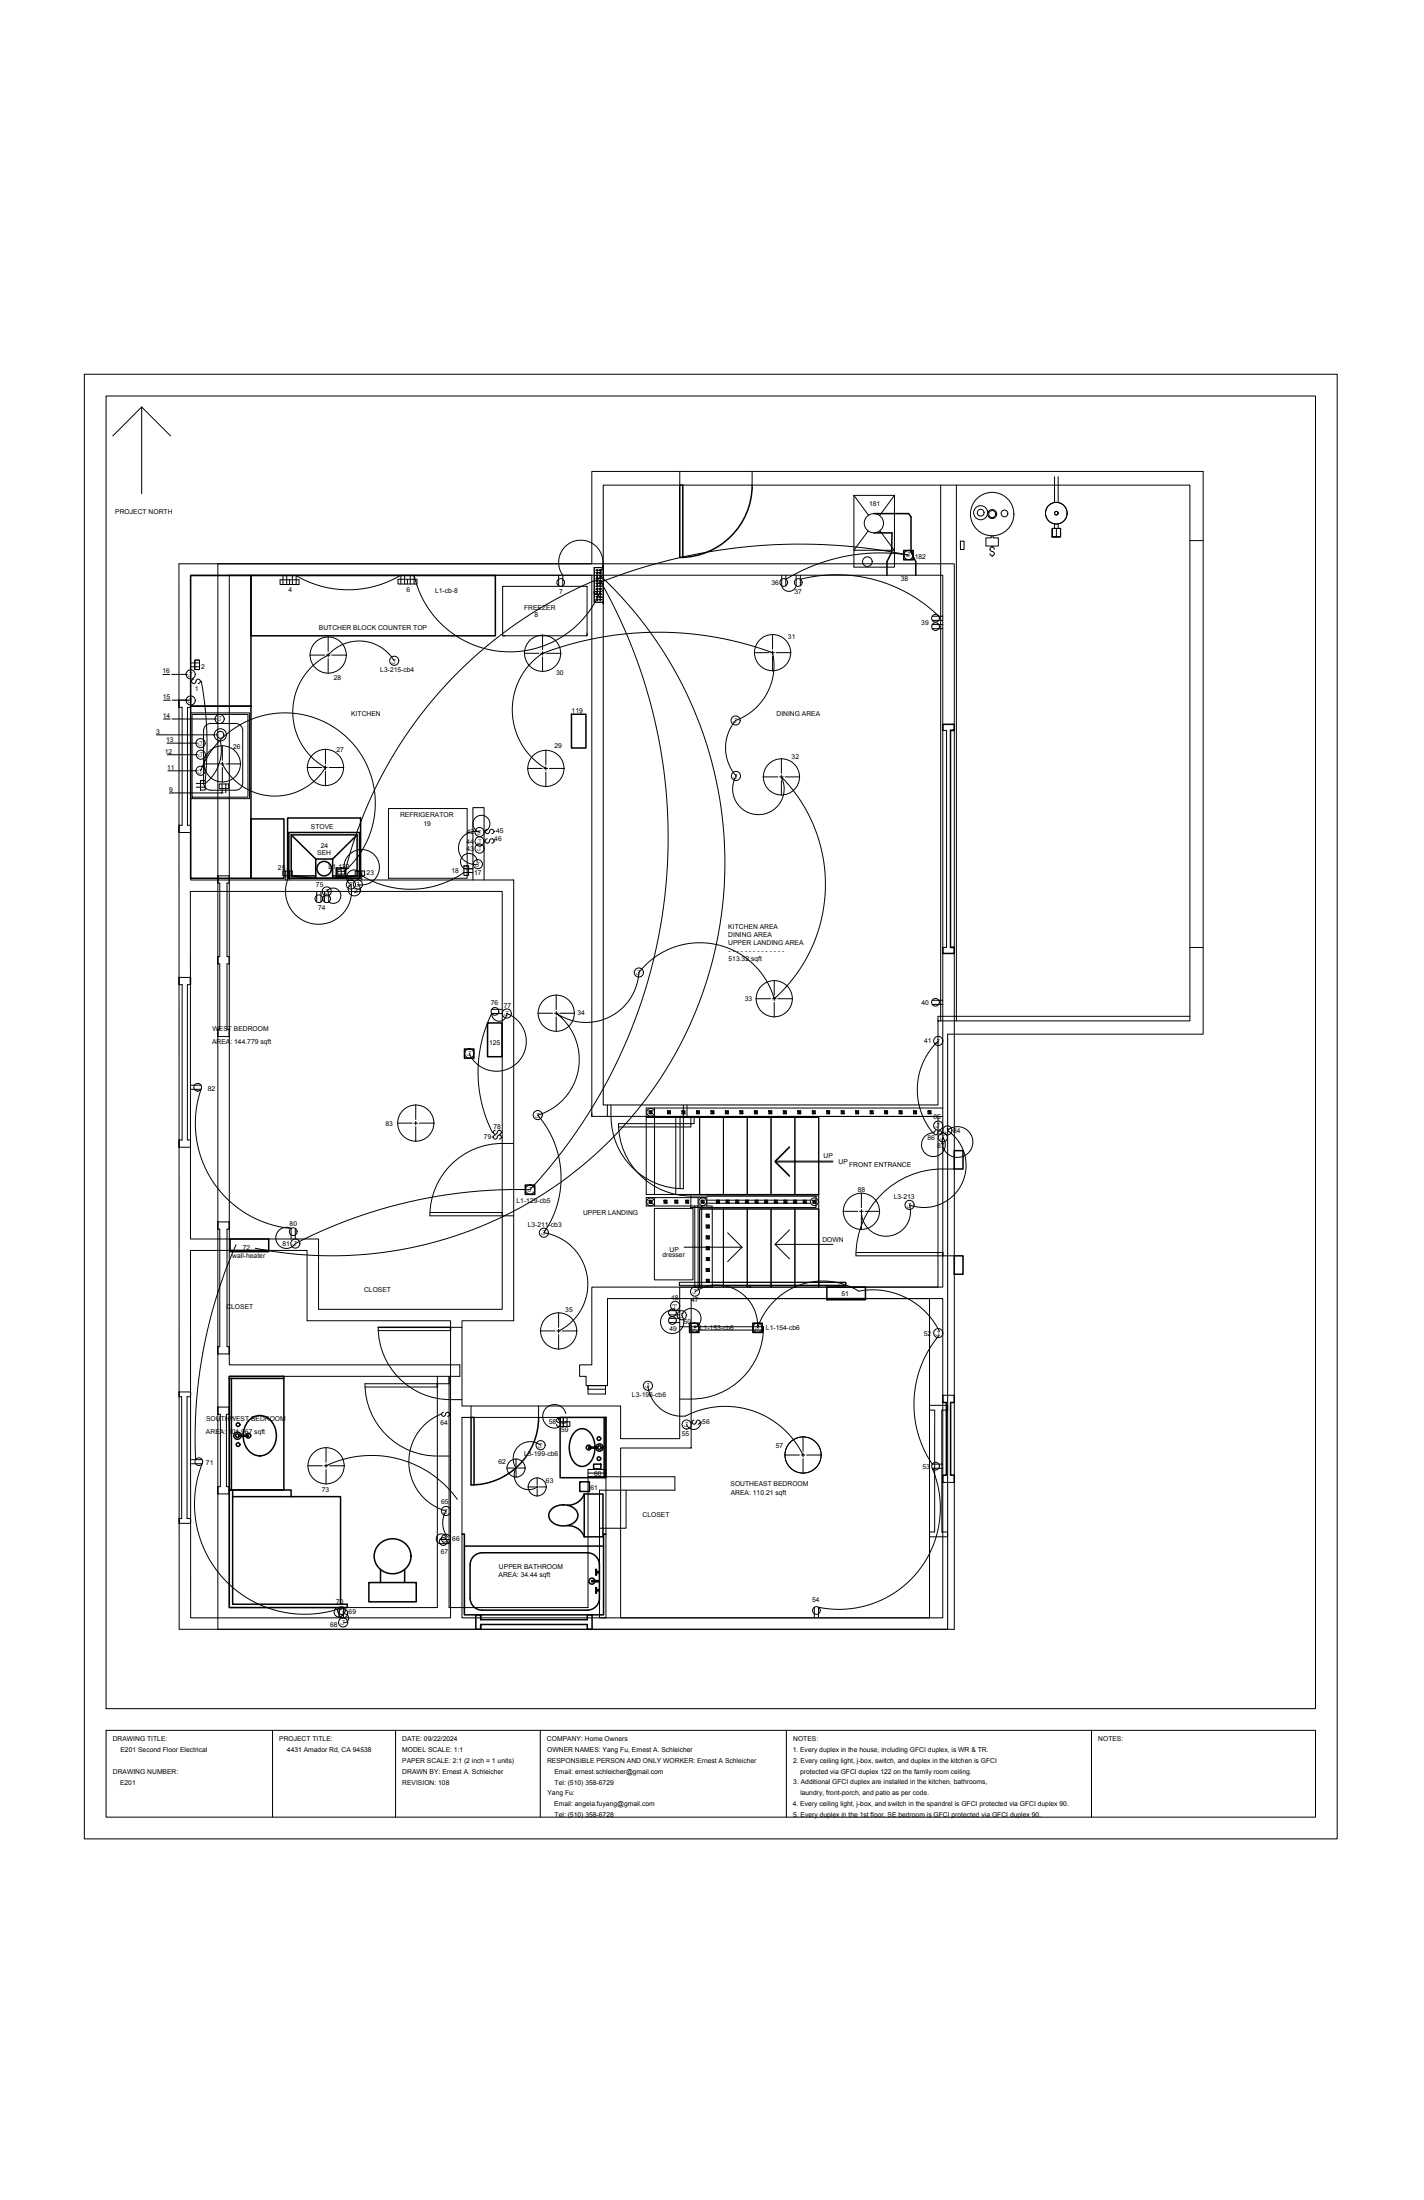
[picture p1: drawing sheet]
<svg xmlns="http://www.w3.org/2000/svg" width="279mm" height="432mm" viewBox="0 0 279 432" stroke-linecap="round" stroke-linejoin="round" font-family="sans-serif">
<!-- layer: E201-Electrical-2nd-floor -->
<g fill="none" stroke="#000" stroke-width=".2">
<path d="M55 113.8h3.7v.9h-3.7zM55.5 113v1.7M56.3 113v1.7M56.8 113.8v.9M57.4 113v1.7M78.1 113.7h3.7v.9h-3.7zM78.7 114.6v-1.7a20.1 20.1 0 0 1-20.6 .1v1.7M79.4 112.9v1.7M79.9 113.7v.9M80.5 112.9v1.7M81.2 114.6v-1.7a19.2 19.2 0 0 0 17.1 15 19.2 19.2 0 0 0 19.5-11.8M109.6 112.9v2.1"/>
<path d="M116.6 116.1h.6v.5h-.6zM117.1 111.9h.2M117.1 112.4h.2M117.1 113h.2M117.1 113.5h.2M117.1 114h.2M117.1 114.5h.2M117.1 115.1h.2M117.1 115.6h.2M117.1 116.1h.2M117.1 116.6h.2M117.1 117.2h.2"/>
<path d="M117.1 117.7h.2M117.2 111.8v.2M117.2 112.3v.3M117.2 112.9v.2M117.2 113.4v.2M117.2 113.9v.2M117.2 114.4v.3M117.2 114.9v.3M117.2 115.5v.2M117.2 116v.2M117.2 116.5v.3M117.2 117v.3"/>
<path d="M117.2 117.6v.2M117.7 111.9h.2M117.7 112.4h.2M117.7 113h.2M117.7 113.5h.2M117.7 114h.2M117.7 114.5h.2M117.7 115.1h.2M117.7 115.6h.2M117.7 116.1h.2M117.7 116.6h.2M117.7 117.2h.2"/>
<path d="M117.7 117.7h.2M117.8 114a101.7 101.7 0 0 1-13.8 119.5 95.3 95.3 0 0 0-46.1 10.6 2.07 2.07 0 0 1-2.8 .7 2.07 2.07 0 0 1-.7-2.8 2.07 2.07 0 0 1 2.7-.9M117.8 112.4a4.3 4.3 0 0 0-4.1-6.4 4.3 4.3 0 0 0-3.3 6.9v2.1M117.8 113.5a84.1 84.1 0 0 0-50.2 58.1h-1.3M117.8 113a77.1 77.1 0 0 1 15.9 91.5 77.1 77.1 0 0 1-83.6 40.5M117.8 111.8v.2M117.8 112.3v.3M117.8 112.9v.2M117.8 113.4v.2M117.8 113.9v.2M117.8 114.4v.3M117.8 114.9v.3"/>
<path d="M117.8 115.5v.2M117.8 116v.2M117.8 116.5v.3M117.8 117v.3M117.8 117.6v.2M118.4 111.4h-1.8v6.8h1.8M118.4 111v7.6M153.4 112.9v2.1a1.46 1.46 0 0 0 1.4 1.1 1.46 1.46 0 0 0 1.4-1.1v-2.1M154.2 113.7a35.8 35.8 0 0 1 24.1-4.8 106 106 0 0 0-61.1 5.6M154.2 112.9v2.1M157 113.7a28.7 28.7 0 0 1 27.2 7.2M157 112.9v2.1"/>
<path d="M32 132.4h1.3M32.1 137.4h1.3M33.7 132.4h2.7M33.8 137.4h2.6M37.4 130.1h1.7M37.4 130.9h1.7M37.4 133.7h.2M38 133.3a.43 .43 0 0 0-.4 .4 .43 .43 0 0 0 .4 .5 .43 .43 0 0 0 .4-.5 .43 .43 0 0 1 .5-.4 .43 .43 0 0 1 .4 .4 .43 .43 0 0 1-.4 .5M38.2 129.6h.9v1.8h-.9zM38.2 131.4h.9M39.1 129.6h-.9v1.8M39.3 133.7h.2a69.3 69.3 0 0 1 .8 19.5h-1v1.9"/>
<path d="M60.8 128.6h2.9M64 128.6h.7M64.4 125v2.9M64.4 128.2v.7M64.4 129.3v2.9M65.1 128.6h2.9M77.3 129.7a8 8 0 0 0-12.9-1.1 12.5 12.5 0 0 0-.5 22 11.6 11.6 0 0 1-20.3-.7M102.8 128.2h2.9M106.1 128.2h.7M106.5 124.6v2.9M106.5 127.9v.7M106.5 128.9v2.9"/>
<path d="M107.2 128.2h2.9M148 128.1h2.9M151.2 128.1h.7M151.6 124.5v2.9M151.6 127.8v.7M151.6 128.8v2.9M152.3 128.1h2.9M182.9 123.4h2.1M182.9 122.6h2.1M182.9 121.8h2.1M182.9 120.9h2.1M30.7 144.2h.7"/>
<path d="M31.4 144.2h10.5M32.1 141.1h1.3M32.8 145.9h5.6M32.8 148.1h5.6M32.9 151.3h5.5M33.7 141.1h8.4M38.5 154.5h1.8M39.3 153.2h1v1.9h-1zM39.3 151.3a17.7 17.7 0 0 1 26.8-8.2 17.7 17.7 0 0 1 1.5 27.9M40 149.9h2.9M43 153.9h1.9v.9h-1.9zM43.2 145.4a8.3 8.3 0 0 1-2.9 8.4h-1.8"/>
<path d="M43.3 149.9h.7M43.5 155.6h-10.3M43.6 153.9v1.7M43.6 146.3v2.9M43.6 149.6v.7M43.6 150.6v2.9M44.3 153.9v1.7M44.3 149.9h2.9M60.2 150.6h2.9M63.5 150.6h.7M63.9 147v2.9M63.9 150.3v.7"/>
<path d="M63.9 151.4v2.9M64.6 150.6h2.9M103.5 150.8h2.9M106.8 150.8h.7M107.1 150.8a13.3 13.3 0 0 1-.6-22.6 64.5 64.5 0 0 1 45.1-.1 11.5 11.5 0 0 1-7.3 13.3 8.4 8.4 0 0 0 .1 10.9 5.1 5.1 0 0 0 4.3 7.6 5.1 5.1 0 0 0 4.6-7.4M107.1 147.2v2.9M107.1 150.5v.7M107.1 151.5v2.9M107.8 150.8h2.9M149.7 152.5h2.9M153 152.5h.7M153.3 152.5a30.1 30.1 0 0 1-1.4 43.5 15.2 15.2 0 0 0-26.6-5.1 10.4 10.4 0 0 1-16.2 8 11.4 11.4 0 0 1 4.4 11.1 11.4 11.4 0 0 1-8 8.9 18.8 18.8 0 0 1 1.2 23.1 10.2 10.2 0 0 1 8.5 8.5 10.2 10.2 0 0 1-5.6 10.7"/>
<path d="M153.3 148.9v2.9M153.3 152.1v.7M153.3 153.2v2.9M154 152.5h2.9M55.5 171h1.8v.9h-1.8zM56 171v1.7M56.8 171.9a6.5 6.5 0 0 0 4.8 9.4 6.5 6.5 0 0 0 7.2-7.7M56.8 171v1.7M62.1 175v2M63 175v2M63.7 175v2M64.1 175a1.51 1.51 0 0 1 2.1-.4 1.51 1.51 0 0 1 .4 2.1 1.51 1.51 0 0 1-2.1 .3v-2"/>
<path d="M66.3 170.6h.6v1.4h-.6zM66.3 171h1.3M67.6 171a3.5 3.5 0 0 1 3.1-4.3 3.5 3.5 0 0 1 3.7 3.7 3.5 3.5 0 0 1-4.2 3.2 1.22 1.22 0 0 1 .2 1.8 1.22 1.22 0 0 1-1.8 0 1.22 1.22 0 0 1 .2-1.8M69.7 171h1.8v.9h-1.8zM70.2 171v1.7M71 171v1.7M91 170h.9v1.8h-.9zM91 170.5h1.8M92.8 171.2h-1.8a18.4 18.4 0 0 1-20 .7 1.52 1.52 0 0 0-2.4-.8 1.52 1.52 0 0 0 .2 2.5M93.6 169.2a1.63 1.63 0 0 0-2.4-1.5 1.63 1.63 0 0 0-.1 2.8M95 163.2a1.66 1.66 0 0 0 .7-2.5 1.66 1.66 0 0 0-2.6-.1 1.66 1.66 0 0 0 .5 2.5l.5 .2a3.2 3.2 0 0 0-4.1 3 3.2 3.2 0 0 0 3.8 3.3M95 165.1h.2"/>
<path d="M95.6 162.8a.43 .43 0 0 0-.4 .4 .43 .43 0 0 0 .4 .4 .43 .43 0 0 0 .5-.4 .43 .43 0 0 1 .4-.4 .43 .43 0 0 1 .4 .4 .43 .43 0 0 1-.4 .4M95.6 164.6a.43 .43 0 0 0-.4 .5 .43 .43 0 0 0 .4 .4 .43 .43 0 0 0 .5-.4 .43 .43 0 0 1 .4-.5 .43 .43 0 0 1 .4 .4 .43 .43 0 0 1-.4 .5M96.9 163.2h.2M96.9 165.1h.2M96.5 198.9a1.49 1.49 0 0 0 1.5 1.5 1.49 1.49 0 0 0 1.4-1.5 5.8 5.8 0 0 1 2.3 9.5 5.8 5.8 0 0 1-9.6-1.6M96.5 198.9a26.2 26.2 0 0 0 .1 23.3h.2M96.5 198.9h2M96.5 198.1h2M105.5 198.9h2.9M108.8 198.9h.7M109.1 195.3v2.9M109.1 198.5v.7"/>
<path d="M109.1 199.6v2.9M109.8 198.9h2.9M148.3 196h2.9M151.5 196h.8M151.9 192.4v2.9M151.9 195.7v.7M151.9 196.7v2.9M152.6 196h2.9M182.9 196.3h2.1M185 197.1h-2.1M37.4 213.8h2a20.7 20.7 0 0 0 17.7 27.3M37.4 213h2"/>
<path d="M81.6 216.8v2.9M184.1 204.3a13.2 13.2 0 0 0-1.1 18 2.33 2.33 0 0 0-2.1 3 2.33 2.33 0 0 0 3.3 1.5 2.33 2.33 0 0 0 .8-3.6 3 3 0 0 0 3 4 3 3 0 0 0 2.7-4.2 3 3 0 0 0-4.8-1.1 8.3 8.3 0 0 1 2.8 10.6 8.3 8.3 0 0 1-10.2 4 4.8 4.8 0 0 1-4 6.1 4.8 4.8 0 0 1-5.5-4.8M78 220.4h2.9M81.2 220.4h.7M81.6 220.1v.7M81.6 221.1v2.9M82.3 220.4h2.9M96.6 223.2h.2M97.2 221.8a.4 .4 0 0 0-.4 .4 .4 .4 0 0 0 .4 .4 .4 .4 0 0 0 .4-.4 .4 .4 0 0 1 .4-.4 .4 .4 0 0 1 .4 .4 .4 .4 0 0 1-.4 .4M97.2 222.8a.4 .4 0 0 0-.4 .4 .4 .4 0 0 0 .4 .4 .4 .4 0 0 0 .4-.4 .4 .4 0 0 1 .4-.4 .4 .4 0 0 1 .4 .4 .4 .4 0 0 1-.4 .4M98.4 222.2h.1M98.4 223.2h.1"/>
<path d="M165.4 237.8h2.9M168.7 237.8h.7M169 234.1v2.9M169 237.4v.7M169 238.5v2.9M169.7 237.8h2.9M183 222.3h.2M183.6 221.9a.4 .4 0 0 0-.4 .4 .4 .4 0 0 0 .4 .4 .4 .4 0 0 0 .4-.4l.1-.2 .3-.2M184.4 221.9a.4 .4 0 0 1 .4 .4 .4 .4 0 0 1-.4 .4M184.8 222.3h.2M46.3 244.3a93.8 93.8 0 0 0-7.9 42.2M57.1 241.1v2.1"/>
<path d="M57.9 241.1v2.1M109.6 257.6v2.9M131.3 258.8h2.1M131.3 258.1h2.1M131.3 259.6h2.1M133.4 257.2h-2.1a2.28 2.28 0 0 0-1.5 3.1 2.28 2.28 0 0 0 3.2 1.2 2.28 2.28 0 0 0 .8-3.4 1.94 1.94 0 0 1 3.2-.7 1.94 1.94 0 0 1-.8 3.2M136.4 253.5a8 8 0 0 1 8.3-.2 8 8 0 0 1 3.9 7.3 13.5 13.5 0 0 1 19.9-7.2 14.6 14.6 0 0 1 15.8 7.9M86.6 277.6a10 10 0 0 0-6.4 9.8 10 10 0 0 0 7.3 9.2 4.6 4.6 0 0 0 .3 5M87 277.2a.4 .4 0 0 0-.4 .4 .4 .4 0 0 0 .4 .4 .4 .4 0 0 0 .4-.4l.1-.2 .3-.2M87.8 277.2a.4 .4 0 0 1 .4 .4 .4 .4 0 0 1-.4 .4M88.2 277.6h.2M106 261.2h2.9"/>
<path d="M109.2 261.2h.8M109.6 278.4v-.2a.99 .99 0 0 0 .5 1 .99 .99 0 0 0 1.2-.1M109.6 260.9v.7M109.6 261.9v2.9M110 279.1h1.8v.9h-1.8zM110 278.8a.4 .4 0 0 0-.4-.4 .4 .4 0 0 0-.4 .4 .4 .4 0 0 0 .4 .4 .4 .4 0 0 1 .4 .4 .4 .4 0 0 1-.4 .4 .4 .4 0 0 1-.4-.4M110.3 261.2h2.9M110.5 278.2v1.8M111 277.4a2.31 2.31 0 0 0-2.8-1.6 2.31 2.31 0 0 0-1.6 2.9 2.31 2.31 0 0 0 3 1.5v-.2M111.3 278.2v1.8M127.1 272a6.7 6.7 0 0 0 7.4 5.9 17 17 0 0 1 23.1 7.7M135.6 279.1h.2"/>
<path d="M136.2 278.7a.4 .4 0 0 0-.4 .4 .4 .4 0 0 0 .4 .4M136.2 279.5a.53 .53 0 0 0 .4-.6 .4 .4 0 0 1 .7 0 .4 .4 0 0 1-.3 .6M137.4 279.1h.2a1.47 1.47 0 0 1-1.3 1.4 1.47 1.47 0 0 1-1.6-.9M184.3 262a21 21 0 0 0-1.4 25.4h2.1M37.6 287.3h2.1a21.6 21.6 0 0 0 4.7 23.1 21.6 21.6 0 0 0 23 5.1v2M37.6 286.5h2.1M60.4 287.7h2.9M63.6 287.7h.7M64 287.7a20.7 20.7 0 0 1 25.7 6.6M64 284.1v2.9M64 287.3v.7M64 288.4v2.9"/>
<path d="M64.7 287.7h2.9M99.4 288.1h1.5M101.1 288.1h.3M101.2 286.3v1.5M101.2 288v.3M101.2 288.5v1.5M101.6 288.1h1.5M103.6 291.8h1.4M105.2 291.8h.4M105.4 290v1.5M105.4 291.7v.3M105.4 292.2v1.5"/>
<path d="M105.7 291.8h1.5M106.1 283.7a3.3 3.3 0 0 0-4.4 .2 3.3 3.3 0 0 0-.5 4.2 2.85 2.85 0 0 0 .6 3.6 2.85 2.85 0 0 0 3.6 .1M154 285.6h2.9M157.2 285.6h.7M157.6 282v2.9M157.6 285.2v.7M157.6 286.3v2.9M158.3 285.6h2.9M185 288.2h-2.1a19.9 19.9 0 0 1-22.3 27.3v2M66.6 317.5v-2a.95 .95 0 0 0-1 .8 .95 .95 0 0 0 .6 1 .95 .95 0 0 0 1.2-.6 .88 .88 0 0 1 1 .9 .88 .88 0 0 1-1 .9M86.3 302.2h2.1M87.5 301.6a.98 .98 0 0 0-1.7-.2 .98 .98 0 0 0 .5 1.6h2.1"/>
<path d="M159.8 315.5v2"/>
<circle cx="110" cy="114.3" r=".76"/>
<circle cx="117.2" cy="111.9" r=".12"/>
<circle cx="117.2" cy="114" r=".12"/>
<circle cx="117.2" cy="116.1" r=".12"/>
<circle cx="117.2" cy="113" r=".12"/>
<circle cx="117.2" cy="112.4" r=".12"/>
<circle cx="117.2" cy="113.5" r=".12"/>
<circle cx="117.2" cy="116.6" r=".12"/>
<circle cx="117.2" cy="115.1" r=".12"/>
<circle cx="117.2" cy="117.2" r=".12"/>
<circle cx="117.2" cy="117.7" r=".12"/>
<circle cx="117.2" cy="114.5" r=".12"/>
<circle cx="117.2" cy="115.6" r=".12"/>
<circle cx="117.8" cy="113" r=".12"/>
<circle cx="117.8" cy="112.4" r=".12"/>
<circle cx="117.8" cy="117.2" r=".12"/>
<circle cx="117.8" cy="111.9" r=".12"/>
<circle cx="117.8" cy="113.5" r=".12"/>
<circle cx="117.8" cy="114" r=".12"/>
<circle cx="117.8" cy="117.7" r=".12"/>
<circle cx="117.8" cy="115.6" r=".12"/>
<circle cx="117.8" cy="114.5" r=".12"/>
<circle cx="117.8" cy="115.1" r=".12"/>
<circle cx="117.8" cy="116.6" r=".12"/>
<circle cx="117.8" cy="116.1" r=".12"/>
<circle cx="153.8" cy="114.3" r=".76"/>
<circle cx="156.6" cy="114.3" r=".76"/>
<circle cx="178.3" cy="108.9" r=".89"/>
<circle cx="37.4" cy="132.4" r=".89"/>
<circle cx="37.4" cy="137.5" r=".89"/>
<circle cx="64.4" cy="128.6" r="3.6"/>
<circle cx="77.3" cy="129.7" r=".89"/>
<circle cx="106.5" cy="128.2" r="3.6"/>
<circle cx="151.6" cy="128.1" r="3.6"/>
<circle cx="183.6" cy="121.3" r=".76"/>
<circle cx="183.6" cy="123" r=".76"/>
<circle cx="39.4" cy="151.3" r=".89"/>
<circle cx="39.4" cy="145.9" r=".89"/>
<circle cx="39.4" cy="148.1" r=".89"/>
<circle cx="43.1" cy="141.1" r=".89"/>
<circle cx="43.2" cy="144.2" r="1.2"/>
<circle cx="43.6" cy="149.9" r="3.6"/>
<circle cx="63.9" cy="150.6" r="3.6"/>
<circle cx="107.1" cy="150.8" r="3.6"/>
<circle cx="144.3" cy="141.4" r=".89"/>
<circle cx="144.4" cy="152.3" r=".89"/>
<circle cx="153.3" cy="152.5" r="3.6"/>
<circle cx="62.6" cy="176.4" r=".76"/>
<circle cx="64.1" cy="176.4" r=".76"/>
<circle cx="64.1" cy="175" r=".89"/>
<circle cx="68.8" cy="173.6" r=".89"/>
<circle cx="70.2" cy="173.6" r=".89"/>
<circle cx="93.8" cy="169.6" r=".89"/>
<circle cx="94.1" cy="166.6" r=".89"/>
<circle cx="94.1" cy="163.3" r=".89"/>
<circle cx="94.1" cy="165.1" r=".89"/>
<circle cx="97.1" cy="198.5" r=".76"/>
<circle cx="99.4" cy="198.9" r=".89"/>
<circle cx="109.1" cy="198.9" r="3.6"/>
<circle cx="125.4" cy="190.9" r=".89"/>
<circle cx="151.9" cy="196" r="3.6"/>
<circle cx="183.5" cy="196.7" r=".76"/>
<circle cx="38.8" cy="213.4" r=".76"/>
<circle cx="92.1" cy="206.8" r=".89"/>
<circle cx="105.5" cy="218.9" r=".89"/>
<circle cx="184.1" cy="204.3" r=".89"/>
<circle cx="81.6" cy="220.4" r="3.6"/>
<circle cx="104" cy="233.5" r=".89"/>
<circle cx="169" cy="237.7" r="3.6"/>
<circle cx="178.5" cy="236.5" r=".89"/>
<circle cx="184.1" cy="220.9" r=".89"/>
<circle cx="185" cy="223.2" r=".89"/>
<circle cx="185.9" cy="221.9" r=".89"/>
<circle cx="57.5" cy="241.7" r=".76"/>
<circle cx="57.9" cy="244.1" r=".89"/>
<circle cx="106.7" cy="242" r=".89"/>
<circle cx="131.9" cy="259.2" r=".76"/>
<circle cx="131.9" cy="257.7" r=".76"/>
<circle cx="132.5" cy="256.3" r=".89"/>
<circle cx="133.8" cy="258.1" r=".89"/>
<circle cx="136.4" cy="253.5" r=".89"/>
<circle cx="109.6" cy="261.2" r="3.6"/>
<circle cx="127.1" cy="272" r=".89"/>
<circle cx="134.7" cy="279.6" r=".89"/>
<circle cx="136.2" cy="260.6" r=".89"/>
<circle cx="148.6" cy="260.6" r=".89"/>
<circle cx="184.1" cy="261.7" r=".89"/>
<circle cx="39" cy="286.9" r=".76"/>
<circle cx="64" cy="287.7" r="3.6"/>
<circle cx="87.5" cy="296.6" r=".89"/>
<circle cx="101.3" cy="288.1" r="1.77"/>
<circle cx="105.4" cy="291.8" r="1.77"/>
<circle cx="106.1" cy="283.6" r=".89"/>
<circle cx="157.6" cy="285.6" r="3.6"/>
<circle cx="183.6" cy="287.8" r=".76"/>
<circle cx="67" cy="316.1" r=".76"/>
<circle cx="67.3" cy="318.4" r=".89"/>
<circle cx="67.3" cy="316.6" r=".89"/>
<circle cx="87" cy="302.6" r=".76"/>
<circle cx="87.5" cy="302" r=".89"/>
<circle cx="160.2" cy="316.1" r=".76"/>
</g>
<!-- layer: A101-Floorplan-1st-floor -->
<g fill="none" stroke="#000" stroke-width=".2">
<path d="M133.4 92.5v2.7M147.6 92.5v2.7M167.5 97.2v14.1h8v-14.1M167.5 97.2h8l-2.9 4M167.5 97.2l2.9 3.9M184.6 95.2v105.2M187.6 95.2v105.2M206.9 93.6v5M207.6 93.6v5M42.7 110.7h73.4v-18.2h120v110.5h-50.2v116.8h-143.2zM116.6 116.1h.6v.5h-.6zM117.1 111.9h.2"/>
<path d="M117.1 112.4h.2M117.1 113h.2M117.1 113.5h.2M117.1 114h.2M117.1 114.5h.2M117.1 115.1h.2M117.1 115.6h.2M117.1 116.1h.2M117.1 116.6h.2M117.1 117.2h.2M117.1 117.7h.2M117.2 111.8v.2"/>
<path d="M117.2 112.3v.3M117.2 112.9v.2M117.2 113.4v.2M117.2 113.9v.2M117.2 114.4v.3M117.2 114.9v.3M117.2 115.5v.2M117.2 116v.2M117.2 116.5v.3M117.2 117v.3M117.2 117.6v.2M117.7 111.9h.2"/>
<path d="M117.7 112.4h.2M117.7 113h.2M117.7 113.5h.2M117.7 114h.2M117.7 114.5h.2M117.7 115.1h.2M117.7 115.6h.2M117.7 116.1h.2M117.7 116.6h.2M117.7 117.2h.2M117.7 117.7h.2M117.8 111.8v.2"/>
<path d="M117.8 112.3v.3M117.8 112.9v.2M117.8 113.4v.2M117.8 113.9v.2M117.8 114.4v.3M117.8 114.9v.3M117.8 115.5v.2M117.8 116v.2M117.8 116.5v.3M117.8 117v.3M117.8 117.6v.2M118.4 111.4h-1.8v6.8h1.8"/>
<path d="M118.4 111v7.6M170.3 104.2l-2.8 3.8h8M172.6 104.2l2.9 3.9M188.4 106.2h.8v1.7h-.8zM194.5 105.2v.4h-1.1v1.6h2.5v-1.6h-1.1v-.4M194.7 107.2v.2M194.7 109.1v.1M194.7 108.2a.43 .43 0 0 1 .4 .5 .43 .43 0 0 1-.4 .4 .43 .43 0 0 1-.5-.4M195.1 107.8a.43 .43 0 0 0-.4-.4 .43 .43 0 0 0-.5 .4 .43 .43 0 0 0 .5 .4M206.4 103.7h1.7v1.7h-1.7h1.7v-1.7h-1.7v1.7zM206.9 102.8v.9M207.3 103.7v1.7"/>
<path d="M207.6 102.8v.9M233.5 106.1h2.6M42.7 173.3h.4v14.5h-.4M42.7 171.9h2.3M45 171.9v1.4M45 173.3h-.5v14.5h.5M42.7 189.2h.4v12.8h-.4M45 187.8v1.4M45 189.2h-.5v12.8h.5M233.5 199.5h-49.5v17.4h-65.6v-121.7h115.1v105.2h-49.5M233.5 186h2.6M42.7 203.4h2.3"/>
<path d="M45 202v1.4M116.1 219.1v-106.2h-71.1v155h45.2v2.2h-45.2v45.4h40.8v-45.4M116.1 219.1h67.9v33.5h-67.9v15.3h-2.4v2.2h1.3v1.9h4.2v-17.1h63.2v62.6h-64.8v-25h14.8v-2.7h-17M116.1 218.5v.6M119.2 216.9v2.2M119.9 216.9a15.6 15.6 0 0 0 2.7 10.6 14.2 14.2 0 0 0 11.5 5.8M134.1 219.1h-.7v14.2M134.1 216.9v16.4M134.8 216.9v2.2M135.5 219.1v1.4h.7v-1.4M137.3 219.3h23.3v15.1h-23.3zM141.9 219.3v15.1"/>
<path d="M146.6 219.3v15.1M151.3 219.3v15.1M156 219.3v15.1M42.7 239.8h2.3M121.4 221.2h14.1v-.7h-14.2a14.2 14.2 0 0 0 14.3 14.2M135.5 234.7h24.6v2.3h-24.6zM141.9 237.3v15.3M146.6 237.3v15.3M151.3 237.3v15.3M154.9 225.1l-2.8 2.8M156 237.3v15.3M163.4 227.9h-11.3l2.8 2.8"/>
<path d="M42.7 241.2h.4v23.1h-.4M45 241.2h-.5v23.1h.5M133.3 251.7h32.7v.6h-32.7zM137.3 252.6v-15.3h23.3v15.3M142.8 241.9l2.8 2.9h-11.4M145.6 244.8l-2.8 2.8M147.1 252.3v.3M147.2 252.3v.3M164.5 252.3v.3M164.6 252.3v.3M42.7 276.2h2.3M42.7 277.6h.5v14.2h-.5"/>
<path d="M42.7 265.7h2.3M45 277.6h-.6v14.2h.6M71.6 272.2h14.2M88.1 271.6h-16.5a14.2 14.2 0 0 0 14.2 14.2h2.3M88.1 270.1v45.4h27.3v-27.1h3.4v1.4M115.4 272h3.4v1.6h-3.4zM115.4 272v.7h3.4M182.4 276.8h1v23.9h-1M182.4 275.8h3.5M185.9 276.8h-1.1v23.9h1.1M42.7 293.2h2.3M115.4 289.1h3.4"/>
<path d="M122.8 292.5v7.5h-5.2M182.4 301.6h3.5"/>
<circle cx="117.2" cy="111.9" r=".12"/>
<circle cx="117.2" cy="114" r=".12"/>
<circle cx="117.2" cy="116.1" r=".12"/>
<circle cx="117.2" cy="113" r=".12"/>
<circle cx="117.2" cy="112.4" r=".12"/>
<circle cx="117.2" cy="113.5" r=".12"/>
<circle cx="117.2" cy="116.6" r=".12"/>
<circle cx="117.2" cy="115.1" r=".12"/>
<circle cx="117.2" cy="117.2" r=".12"/>
<circle cx="117.2" cy="117.7" r=".12"/>
<circle cx="117.2" cy="114.5" r=".12"/>
<circle cx="117.2" cy="115.6" r=".12"/>
<circle cx="117.8" cy="113" r=".12"/>
<circle cx="117.8" cy="112.4" r=".12"/>
<circle cx="117.8" cy="117.2" r=".12"/>
<circle cx="117.8" cy="111.9" r=".12"/>
<circle cx="117.8" cy="113.5" r=".12"/>
<circle cx="117.8" cy="114" r=".12"/>
<circle cx="117.8" cy="117.7" r=".12"/>
<circle cx="117.8" cy="115.6" r=".12"/>
<circle cx="117.8" cy="114.5" r=".12"/>
<circle cx="117.8" cy="115.1" r=".12"/>
<circle cx="117.8" cy="116.6" r=".12"/>
<circle cx="117.8" cy="116.1" r=".12"/>
<circle cx="170.2" cy="110.2" r=".95"/>
<circle cx="171.5" cy="102.7" r="1.89"/>
<circle cx="192.4" cy="100.6" r="1.38"/>
<circle cx="192.4" cy="100.6" r=".66"/>
<circle cx="194.7" cy="100.9" r="4.3"/>
<circle cx="194.7" cy="100.9" r=".88"/>
<circle cx="194.7" cy="100.9" r=".68"/>
<circle cx="197.1" cy="100.8" r=".66"/>
<circle cx="207.3" cy="100.7" r="2.12"/>
<circle cx="207.3" cy="100.7" r=".35"/>
</g>
<!-- layer: A201-Floorplan-2nd-floor -->
<g fill="none" stroke="#000" stroke-width=".2">
<path d="M35.1 110.7h152.1v209.1h-152zM37.4 112.9h147.6v139.7h-51.6v29.8h-11.6v-6.4h-31.2v-16.8h10.2v-86.5h-63.4zM98.6 115.1h16.6v9.7h-16.6zM35.1 137.4h2.3v1.4h-.6v23.2h.6v1.4h-2.3M35.1 138.8h.6v23.2h-.6M37.4 139.9h11.5v16.9h-11.5zM115.2 124.3v.5M37.7 140.2h10.9v16.3h-10.9zM40.2 142.6l.7-.5 .5-.1h4.8a1.41 1.41 0 0 1 1.4 1.4v10.3a1.42 1.42 0 0 1-1.4 1.4h-4.8a1.44 1.44 0 0 1-1.5-1.4v-10.3zM76.2 158.7h15.5v13.7h-15.5zM185 143.4h.7v42.5h-.7M37.4 175h61.1v82h-36v-13.8h-25.1z"/>
<path d="M92.8 172.7v-14.2h2.2v14.2M35.1 193.3h.6v30.5h-.6M35.1 191.8h2.3M37.4 193.3h-.6v30.5h.6v1.4h-2.3M126.8 219.3h33.8v33.3v-15.3h-23.3v15.3M126.8 219.1h58.2M127.4 218h.5v.6l-.5-.6v.6h.5M127.7 218v.6M127.9 218l-.5 .6M128.4 217.5v16.9M131 218h.6v.6l-.6-.6v.6h.6M131.3 218v.6"/>
<path d="M131.6 218l-.6 .6M132.6 219.3v15.1M133.8 218h.6v.6l-.6-.6v.6h.6M134.1 218v.6M134.4 218l-.6 .6M136.6 218h.6v.6l-.6-.6v.6h.6M136.9 218v.6M137.2 218l-.6 .6M137.3 219.3v15.1M139.5 218h.6v.6l-.6-.6v.6h.6M139.8 218v.6M140.1 218l-.6 .6"/>
<path d="M141.9 219.3v15.1M142.3 218h.6v.6l-.6-.6v.6h.6M142.6 218v.6M142.9 218l-.6 .6M145.2 218h.6v.6l-.6-.6v.6h.6M145.5 218v.6M145.8 218l-.6 .6M146.6 219.3v15.1M148 218h.6v.6l-.6-.6v.6h.6M148.3 218v.6M148.6 218l-.6 .6M150.8 218h.6v.6l-.6-.6v.6h.6"/>
<path d="M151.1 218v.6M151.3 219.3v15.1M151.4 218l-.6 .6M153.7 218h.6v.6l-.6-.6v.6h.6M154 218v.6M154.3 218l-.6 .6M156 219.3v15.1M156.5 218h.6v.6l-.6-.6v.6h.6M156.8 218v.6M157.1 218l-.6 .6M159.4 218h.6v.6l-.6-.6v.6h.6M159.7 218v.6"/>
<path d="M160 218l-.6 .6M162.2 218h.6v.6l-.6-.6v.6h.6M162.5 218v.6M162.8 218l-.6 .6M165 218h.6v.6l-.6-.6v.6h.6M165.3 218v.6M165.6 218l-.6 .6M167.9 218h.6v.6l-.6-.6v.6h.6M168.2 218v.6M168.5 218l-.6 .6M170.7 218h.6v.6l-.6-.6v.6h.6M171 218v.6"/>
<path d="M171.3 218l-.6 .6M173.6 218h.6v.6l-.6-.6v.6h.6M173.9 218v.6M174.2 218l-.6 .6M176.4 218h.6v.6l-.6-.6v.6h.6M176.7 218v.6M177 218l-.6 .6M179.2 218h.6v.6l-.6-.6v.6h.6M179.5 218v.6M179.8 218l-.6 .6M182.1 218h.6v.6l-.6-.6v.6h.6M182.4 218v.6"/>
<path d="M182.7 218l-.6 .6M185 217.5h-58.2v16.9h33.8M84.4 238h14.1v.6M100.8 224.4a15.5 15.5 0 0 0-10.6 2.8 14.2 14.2 0 0 0-5.9 11.4h16.5M127.4 235.6h.5v.6l-.5-.6v.6h.5M127.7 235.6v.6M127.9 235.6l-.5 .6M128.4 237.2h7.6v14h-7.6zM128.4 235.1v1.6M130.3 235.6h.6v.5l-.6-.5v.5h.6M130.6 235.6v.6M130.9 235.6l-.6 .5"/>
<path d="M132.4 235.6h.6v.5l-.6-.5v.5h.6M132.7 235.6v.6M133 235.6l-.6 .5M134.5 235.6h.6v.5l-.6-.5v.5h.6M134.8 235.6v.6M135.1 235.6l-.6 .5M136.3 236.7v15.9h3.4v-15.9h-12.9v-1.6h11.9v1.6M137 235.1v17.5M137.6 235.6h.6v.5l-.6-.5v.5h.6M137.7 236.7v15.9M137.9 235.6v.6M138.2 235.6l-.6 .5"/>
<path d="M138.6 238.3h.5v.6l-.5-.6v.6h.5M138.7 234.7h21.9M138.7 236.2h20.4M138.7 235.6h20.4M138.8 238.3v.6M139.1 238.3l-.5 .6M140.6 235.6h.6v.5l-.6-.5v.5h.6M140.9 235.6v.6M141.2 235.6l-.6 .5M141.9 237.3v15.3M142.5 235.6h.6v.5l-.6-.5v.5h.6M142.8 235.6v.6"/>
<path d="M143.1 235.6l-.6 .5M144.4 235.6h.5v.5l-.5-.5v.5h.5M144.6 235.6v.6M144.9 235.6l-.5 .5M146.2 235.6h.6v.5l-.6-.5v.5h.6M146.5 235.6v.6M146.6 237.3v15.3M146.8 235.6l-.6 .5M148.1 235.6h.6v.5l-.6-.5v.5h.6M148.4 235.6v.6M148.7 235.6l-.6 .5M150 235.6h.6v.5l-.6-.5v.5h.6"/>
<path d="M150.3 235.6v.6M150.6 235.6l-.6 .5M151.3 237.3v15.3M151.9 235.6h.6v.5l-.6-.5v.5h.6M152.2 235.6v.6M152.5 235.6l-.6 .5M153.8 235.6h.6v.5l-.6-.5v.5h.6M154.1 235.6v.6M154.4 235.6l-.6 .5M154.9 225.2l-2.8 2.9M155.7 235.6h.6v.5l-.6-.5v.5h.6M156 237.3v15.3"/>
<path d="M156 235.6v.6M156.3 235.6l-.6 .5M157.6 235.6h.6v.6l-.6-.6v.6h.6M157.9 235.6v.6M158.2 235.6l-.6 .6M159.5 235.6h.6v.6l-.6-.6v.6h.6M159.8 235.6v.6M160.1 235.6l-.6 .6M163.4 228.1h-11.3l2.8 2.8M185 229.4h2.2M185 229.4a17 17 0 0 0-17.1 17.1h19.3M37.4 245.4h22.8v13.8h28.2v58.3h-51z"/>
<path d="M135.6 254.9h49.4v62.6h-63.2v-33.3h13.8zM138.6 249h.5v.5l-.5-.5v.5h.5v-.5l-.5 .5M138.6 244.7h.5v.6l-.5-.6v.6h.5v-.6l-.5 .6M138.6 242.6h.5v.6l-.5-.6v.6h.5v-.6l-.5 .6M138.6 240.4h.5v.6l-.5-.6v.6h.5v-.6l-.5 .6M138.6 251.1h.6v.6l-.6-.6v.6h.6M138.6 246.8h.6v.6l-.6-.6v.6h.6l-.1-.6-.5 .6M138.8 240.4v.6M138.8 242.6v.6M138.8 244.7v.6M138.8 249v.6M138.9 246.8v.6"/>
<path d="M138.9 251.1v.6M139.2 251.1l-.6 .6M139.7 251.7h26.3v.6h-26.3M147.1 252.3v.3M147.2 252.3v.3M154.9 241.4l-2.8 2.8M163.4 244.2h-11.3l2.8 2.9M164.5 252.3v.3M164.6 252.3v.3M168 245.8h17M35.1 273.2h2.3v.9h-.7v23.9h.7v1h-2.3M35.1 274.1h.5v23.9h-.5"/>
<path d="M74.2 261.2h14.2M74.2 260.5a14.2 14.2 0 0 0 14.2 14.2h2.2M88.4 260.5h2.2M90.6 278.2h28.3v39.3h-28.3zM92.4 276v2.2h-1.8M105.7 276v2.2M133.4 260.4h2.2M149.8 261.1h-14.2v-.7h14.2a14.2 14.2 0 0 1-14.2 14.2h-2.2M185 273.9h2.2M185 291h2.2M91.1 303.5v13.4"/>
<circle cx="43.2" cy="144.2" r=".69"/>
<circle cx="127.7" cy="218.3" r=".77"/>
<circle cx="127.7" cy="235.9" r=".77"/>
<circle cx="137.9" cy="235.9" r=".77"/>
<circle cx="159.8" cy="235.9" r=".76"/>
</g>
<!-- layer: Title Block -->
<path d="M20.8 339.6h237.3v17.1h-237.3z" fill="none" stroke="#000" stroke-width=".2"/>
<!-- layer: 00-page-edge -->
<path d="M16.5 73.5h245.9v287.4h-245.9zM20.8 77.7h237.3v257.7h-237.3zM27.8 79.9l5.7 5.7M22.1 85.6l5.7-5.7v17M20.8 339.6h.1M53.5 339.6v17.1M77.6 339.6v17.1M106 339.6v17.1M154.3 339.6v17.1M214.2 339.6v17.1" fill="none" stroke="#000" stroke-width=".2"/>
<!-- layer: A201-Floorplan-2nd-floor -->
<g fill="none" stroke="#000" stroke-width=".3">
<path d="M37.4 113h11.8v25.6h-11.8zM49.2 113h48v11.8h-48zM171.5 100.8h6.8l.4 .6v7l1 1.8v2.7M171.5 104.6h3.5v3.8l-1 1.8v2.7M35.1 137.4v1.4M37.4 138.6h11.8v33.8h-11.8zM185 143.4v-1.2h2.2v1.2h-.7M187.2 143.4h-.7v42.5M35.1 162v1.4M49.2 160.7h6.5v11.7h-6.5zM56.4 160.5h14.4v11.9h-14.4zM56.7 163.4h13.8v9h-13.8z"/>
<path d="M57.1 163.9l4.9 4.7M62 171.9h-4.9v-8h13v8h-4.8M65.3 168.6v3.8l4.8-.5M70.1 163.9l-4.8 4.7h-3.3v3.8l-4.9-.5M35.1 191.8v1.5M37.4 191.8v1.5M185 185.9v1.2h2.2v-1.2h-.7M186.5 185.9h.7M35.1 223.8v1.4M187.2 225.8h1.8v3.6h-1.8zM185 245.8v.7M187.2 246.5h1.8v3.6h-1.8z"/>
<path d="M35.1 273.2v.9M74.2 260.5h14.2v.7M105.7 278.2a13.3 13.3 0 0 1-13.3 13.3v-13.3h.6v13.2M109.9 278.2h9v11.8h-9zM118.5 278.2v11.8M185 273.9v1.4h.7v14.2h-.7v1.5M187.2 273.9v1.4h-.7v14.2h.7v1.5M35.1 298v1M108.3 296.1a3.3 3.3 0 0 1 5 .9 2.1 2.1 0 0 1-2.1 2.4 2.77 2.77 0 0 1-3.5-2v-.4zM111.3 299.4a3.4 3.4 0 0 1 3.3 2.2M112.8 281a2.09 2.09 0 0 1 3.5 1 4.7 4.7 0 0 1-1.1 5.5 2.11 2.11 0 0 1-3.1-1.3 4.9 4.9 0 0 1 .7-5.2zM114.6 293.2h3.7v8.4h-3.7"/>
<path d="M114.6 293.2v8.4M114.6 293.2a3.4 3.4 0 0 1-3.3 2.2M117.3 284h-1.8v.2h1.8M90.6 301.1h.5v15.8h27.3v-15.8h.5M91.1 303.5h27.3M92.2 307.1v6.6a2.37 2.37 0 0 0 2.4 2.3h20.6a2.37 2.37 0 0 0 2.4-2.3v-6.6M92.2 307.1a2.37 2.37 0 0 1 2.4-2.3h20.6a2.37 2.37 0 0 1 2.4 2.3M94.3 316.9v1h20.9v-1h1v2.9h-1v-1h-20.9v1M94.3 317.9v-1h-.9v2.9h.9v-1M117 308.5h.6M117 312h.6M117.6 308.7h-.6v.4v-1.1h-.1v1.1h.1"/>
<path d="M117.6 312.2h-.6v.5v-1.1h-.1v1.1h.1M117.6 310.2h-1.5v.3h1.5"/>
<circle cx="63.6" cy="170.5" r="1.42"/>
<circle cx="115.5" cy="284.1" r=".47"/>
<circle cx="117.5" cy="282.4" r=".35"/>
<circle cx="117.5" cy="286.3" r=".35"/>
<circle cx="117.6" cy="284.1" r=".71"/>
<circle cx="117.6" cy="284.1" r=".35"/>
<circle cx="116.1" cy="310.3" r=".59"/>
</g>
<!-- layer: A101-Floorplan-1st-floor -->
<g fill="none" stroke="#000" stroke-width=".3">
<path d="M147.6 95.2a14.2 14.2 0 0 1-14.2 14.2v-14.2h.6v14.2M112.1 140.2h2.9v6.6h-2.9zM42.7 171.9v1.4M42.7 187.8v1.4M42.7 202v1.4M95.7 200.8h2.8v6.6h-2.8zM42.7 239.8v1.4M45 239.8v1.4M42.7 264.3v1.4M42.7 276.2v1.4M45 270.6v-.5h10.7v22.3h-10.3M45 264.3v1.4"/>
<path d="M45 270.6v22.6M45 270.6h10.7M45.4 270.6v21.8M49.2 278.5a3 3 0 0 1 4.8 1.7 4.2 4.2 0 0 1-2.4 5.5 3.3 3.3 0 0 1-3.8-3.1 4.4 4.4 0 0 1 1.4-4.1zM85.8 271.6v.6M42.7 291.8v1.4M45 292.4h.6v22.5h22.5v.6h-23.1zM45 292.4h.4M45.6 293.8h21.2v21.1M45.6 292.4h11.5v1.4M46.9 281.7h1.8v.2h-1.8M72.4 310.6h9.3v3.8h-9.3z"/>
<path d="M74.5 303a3.5 3.5 0 0 1 5-.1 3.5 3.5 0 0 1 .1 5 3.5 3.5 0 0 1-5 .1 3.5 3.5 0 0 1-.1-5zM74.7 308v2.6M79.4 308v2.6"/>
<circle cx="46.7" cy="279.6" r=".35"/>
<circle cx="46.6" cy="281.8" r=".71"/>
<circle cx="46.6" cy="281.8" r=".35"/>
<circle cx="46.7" cy="283.5" r=".35"/>
<circle cx="48.7" cy="281.8" r=".47"/>
</g>
<!-- layer: E201-Electrical-2nd-floor -->
<path d="M177.3 108.1l1.9-.1v1.9h-1.9zM66 170.4h1.8v1.8h-1.8zM91.1 205.9h1.9v1.8h-1.9zM103.1 232.6h1.8v1.8h-1.8zM45.1 243.2h7.6v2.5h-7.6zM45.1 245.4h7.6M135.3 259.7h1.8v1.8h-1.8zM147.7 259.7h1.9v1.8h-1.9zM162.2 252.6h7.6v2.5h-7.6zM162.2 254.9h7.6M113.8 290.8h1.9v1.9h-1.9zM116.5 287.4h1.4v.9h-1.4z" fill="none" stroke="#000" stroke-width=".3"/>
<!-- layer: A201-Text -->
<path d="M98.6 124.8h.6" fill="none" stroke="#000" stroke-width=".2"/>
<g font-size="1.7">
<text x="177.7" y="109.4">J</text>
<text x="76.7" y="130.2">J</text>
<text x="36.8" y="132.9">J</text>
<text x="36.8" y="138">J</text>
<text x="42.6" y="141.5">J</text>
<text x="143.7" y="141.9">J</text>
<text x="38.8" y="146.3">J</text>
<text x="38.8" y="148.5">J</text>
<text x="38.8" y="151.8">J</text>
<text x="143.8" y="152.8">J</text>
<text x="93.5" y="163.8">J</text>
<text x="93.5" y="165.7">J</text>
<text x="93.5" y="167.1">J</text>
<text x="93.2" y="170.1">J</text>
<text x="63.5" y="175.5">J</text>
<text x="68.2" y="174.1">J J</text>
<text x="124.8" y="191.4">J</text>
<text x="98.8" y="199.5">J</text>
<text x="91.5" y="207.3">J</text>
<text x="183.5" y="204.8">J</text>
<text x="104.9" y="219.4">J</text>
<text x="183.5" y="221.5">J</text>
<text x="184.4" y="223.8">J</text>
<text x="185.3" y="222.4">J</text>
<text x="103.4" y="234">J</text>
<text x="177.9" y="237">J</text>
<text x="57.3" y="244.6">J</text>
<text x="106.1" y="242.5">J</text>
<text x="131.9" y="256.8">T</text>
<text x="135.8" y="254.1">J</text>
<text x="133.2" y="258.7">J</text>
<text x="135.7" y="261.1">J</text>
<text x="148.1" y="261.1">J</text>
<text x="183.5" y="262.2">J</text>
<text x="126.5" y="272.5">J</text>
<text x="134.1" y="280.1">J</text>
<text x="105.5" y="284.2">J</text>
<text x="86.9" y="297.1">J</text>
<text x="86.9" y="302.6">J</text>
<text x="66.7" y="317.2">J</text>
<text x="66.7" y="319">J</text>
</g>
<g font-size="1.3">
<text x="22.6" y="100.8">PROJECT NORTH</text>
<text x="170.5" y="99.4">181</text>
<text x="179.5" y="109.7">182</text>
<text x="56.6" y="116.3">4</text>
<text x="79.7" y="116.2">6</text>
<text x="85.4" y="116.4">L1-cb-8</text>
<text x="102.8" y="119.7">FREEZER</text>
<text x="109.7" y="116.6">7</text>
<text x="151.4" y="114.8">36</text>
<text x="155.9" y="116.6">37</text>
<text x="176.7" y="114.1">38</text>
<text x="62.6" y="123.6">BUTCHER BLOCK COUNTER TOP</text>
<text x="104.9" y="121.1">8</text>
<text x="154.6" y="125.5">31</text>
<text x="180.8" y="122.6">39</text>
<text x="39.5" y="131.3">2</text>
<text x="74.6" y="131.9">L3-215-cb4</text>
<text x="31.9" y="132.2">16</text>
<text x="31.9" y="137.2">15</text>
<text x="38.2" y="135.5">1</text>
<text x="65.5" y="133.4">28</text>
<text x="109.1" y="132.5">30</text>
<text x="31.9" y="140.9">14</text>
<text x="68.9" y="140.6">KITCHEN</text>
<text x="112.2" y="139.8">119</text>
<text x="152.4" y="140.5">DINING AREA</text>
<text x="30.7" y="144">3</text>
<text x="32.3" y="148">12</text>
<text x="32.6" y="145.7">13</text>
<text x="45.7" y="147.1">26</text>
<text x="66" y="147.6">27</text>
<text x="108.8" y="146.9">29</text>
<text x="155.3" y="149">32</text>
<text x="32.8" y="151.1">11</text>
<text x="33.2" y="155.4">9</text>
<text x="78.5" y="160.4">REFRIGERATOR</text>
<text x="61" y="162.6">STOVE</text>
<text x="62.2" y="167.8">SEH</text>
<text x="62.9" y="166.5">24</text>
<text x="83.1" y="162.2">19</text>
<text x="91.5" y="165.6">44</text>
<text x="91.5" y="167.1">43</text>
<text x="91.6" y="163.7">42</text>
<text x="97" y="165.1">46</text>
<text x="97.3" y="163.4">45</text>
<text x="54.5" y="170.7">25</text>
<text x="64.5" y="170.5">L1-122</text>
<text x="68.1" y="172.8">22</text>
<text x="71.9" y="171.8">23</text>
<text x="88.6" y="171.4">18</text>
<text x="93" y="171.8">17</text>
<text x="62" y="174.2">75</text>
<text x="62.4" y="178.5">74</text>
<text x="69.5" y="175.3">21</text>
<text x="142.9" y="183.9">DINING AREA</text>
<text x="142.9" y="185.5">UPPER LANDING AREA</text>
<text x="142.9" y="182.3">KITCHEN AREA</text>
<text x="142.9" y="188.7">513.32 sqft</text>
<text x="143" y="187.1">- - - - - - - - - - - - - -</text>
<text x="96.3" y="197.3">76</text>
<text x="98.9" y="197.8">77</text>
<text x="146.2" y="196.5">33</text>
<text x="180.8" y="197.2">40</text>
<text x="41.7" y="202.3">WEST BEDROOM</text>
<text x="113.3" y="199.3">34</text>
<text x="41.6" y="204.9">AREA: 144.779 sqft</text>
<text x="96" y="205.2">125</text>
<text x="181.3" y="204.8">41</text>
<text x="40.8" y="214.1">82</text>
<text x="75.6" y="221">83</text>
<text x="96.8" y="221.6">78</text>
<text x="183.2" y="219.7">85</text>
<text x="95" y="223.6">79</text>
<text x="161.6" y="227.3">UP</text>
<text x="182" y="223.7">86</text>
<text x="183.9" y="225.3">87</text>
<text x="187" y="222.4">84</text>
<text x="164.5" y="228.4">UP</text>
<text x="166.6" y="229.1">FRONT ENTRANCE</text>
<text x="168.3" y="233.9">88</text>
<text x="101.4" y="236.1">L1-129-cb5</text>
<text x="114.4" y="238.5">UPPER LANDING</text>
<text x="175.4" y="235.4">L3-213</text>
<text x="47.7" y="245.3">72</text>
<text x="55.4" y="244.6">81</text>
<text x="56.8" y="240.6">80</text>
<text x="103.5" y="240.8">L3-211-cb3</text>
<text x="131.4" y="245.7">UP</text>
<text x="161.4" y="243.8">DOWN</text>
<text x="45.6" y="246.9">wall-heater</text>
<text x="130" y="246.7">dresser</text>
<text x="44.4" y="256.9">CLOSET</text>
<text x="71.4" y="253.5">CLOSET</text>
<text x="110.9" y="257.5">35</text>
<text x="131.7" y="255.2">48</text>
<text x="135.6" y="255.6">47</text>
<text x="165.1" y="254.5">51</text>
<text x="131.3" y="261.2">49</text>
<text x="134.2" y="259.9">50</text>
<text x="137.3" y="261">L1-153-cb6</text>
<text x="150.3" y="261.1">L1-154-cb6</text>
<text x="181.3" y="262.2">52</text>
<text x="124" y="274.3">L3-196-cb6</text>
<text x="40.4" y="281.4">AREA: 101.967 sqft</text>
<text x="40.4" y="279">SOUTHWEST BEDROOM</text>
<text x="86.4" y="279.6">64</text>
<text x="107.7" y="279.5">58</text>
<text x="110.1" y="281">59</text>
<text x="133.8" y="281.9">55</text>
<text x="137.8" y="279.4">56</text>
<text x="40.4" y="287.5">71</text>
<text x="97.8" y="287.4">62</text>
<text x="102.8" y="285.8">L3-199-cb6</text>
<text x="152.2" y="284.2">57</text>
<text x="63.1" y="292.7">73</text>
<text x="107.1" y="291">63</text>
<text x="115.9" y="292.4">61</text>
<text x="116.6" y="289.7">60</text>
<text x="143.3" y="291.7">SOUTHEAST BEDROOM</text>
<text x="143.4" y="293.4">AREA: 110.21 sqft</text>
<text x="181" y="288.3">53</text>
<text x="86.6" y="295.3">65</text>
<text x="126.1" y="297.8">CLOSET</text>
<text x="86.5" y="305">67</text>
<text x="88.7" y="302.4">66</text>
<text x="97.8" y="309.5">AREA: 34.44 sqft</text>
<text x="97.9" y="308">UPPER BATHROOM</text>
<text x="65.9" y="314.8">70</text>
<text x="68.4" y="316.9">69</text>
<text x="159.4" y="314.4">54</text>
<text x="64.8" y="319.4">68</text>
<text x="22.1" y="341.8">DRAWING TITLE:</text>
<text x="54.8" y="341.8">PROJECT TITLE:</text>
<text x="78.9" y="341.7">DATE: 09/22/2024</text>
<text x="107.3" y="341.7">COMPANY: Home Owners</text>
<text x="155.6" y="341.8">NOTES:</text>
<text x="215.5" y="341.8">NOTES:</text>
<text x="23.6" y="343.9">E201 Second Floor Electrical</text>
<text x="56.3" y="343.9">4431 Amador Rd, CA 94538</text>
<text x="78.9" y="343.9">MODEL SCALE: 1:1</text>
<text x="78.9" y="346">PAPER SCALE: 2:1 (2 inch = 1 units)</text>
<text x="107.3" y="346">RESPONSIBLE PERSON AND ONLY WORKER: Ernest A Schleicher</text>
<text x="107.4" y="343.8">OWNER NAMES: Yang Fu, Ernest A. Schleicher</text>
<text x="155.5" y="343.9">1. Every duplex in the house, including GFCI duplex, is WR &amp; TR.</text>
<text x="155.6" y="346">2. Every ceiling light, j-box, switch, and duplex in the kitchen is GFCI</text>
<text x="22.1" y="348.1">DRAWING NUMBER:</text>
<text x="23.6" y="350.3">E201</text>
<text x="78.9" y="350.3">REVISION: 108</text>
<text x="78.9" y="348.1">DRAWN BY: Ernest A. Schleicher</text>
<text x="107.4" y="352.4">Yang Fu:</text>
<text x="108.8" y="348.1">Email: ernest.schleicher@gmail.com</text>
<text x="108.8" y="350.3">Tel: (510) 358-6729</text>
<text x="155.7" y="350.2">3. Additional GFCI duplex are installed in the kitchen, bathrooms,</text>
<text x="157" y="348.1">protected via GFCI duplex 122 on the family room ceiling.</text>
<text x="157" y="352.4">laundry, front-porch, and patio as per code.</text>
<text x="108.8" y="354.5">Email: angela.fuyang@gmail.com</text>
<text x="108.8" y="356.7">Tel: (510) 358-6728</text>
<text x="155.6" y="354.5">4. Every ceiling light, j-box, and switch in the spandrel is GFCI protected via GFCI duplex 90.</text>
<text x="155.6" y="356.6">5. Every duplex in the 1st floor, SE bedroom is GFCI protected via GFCI duplex 90.</text>
</g>
<g font-size=".3">
<text x="116.6" y="112">nc</text>
<text x="116.6" y="112.5">nc</text>
<text x="116.7" y="113.1">nc</text>
<text x="116.7" y="113.6">11</text>
<text x="117.9" y="112">1</text>
<text x="117.9" y="112.6">2</text>
<text x="117.9" y="113.1">3</text>
<text x="117.9" y="113.6">4</text>
<text x="116.6" y="114.7">13</text>
<text x="116.6" y="117.8">nc</text>
<text x="116.6" y="114.1">12</text>
<text x="116.6" y="115.2">14</text>
<text x="116.6" y="115.7">15</text>
<text x="116.6" y="116.5">16</text>
<text x="116.7" y="117.3">nc</text>
<text x="117.9" y="117.3">10</text>
<text x="117.9" y="114.1">5</text>
<text x="117.9" y="115.2">6</text>
<text x="117.9" y="117.8">nc</text>
<text x="117.9" y="114.6">nc</text>
<text x="117.9" y="115.7">7</text>
<text x="117.9" y="116.7">9</text>
<text x="118" y="116.2">8</text>
</g>
</svg>
